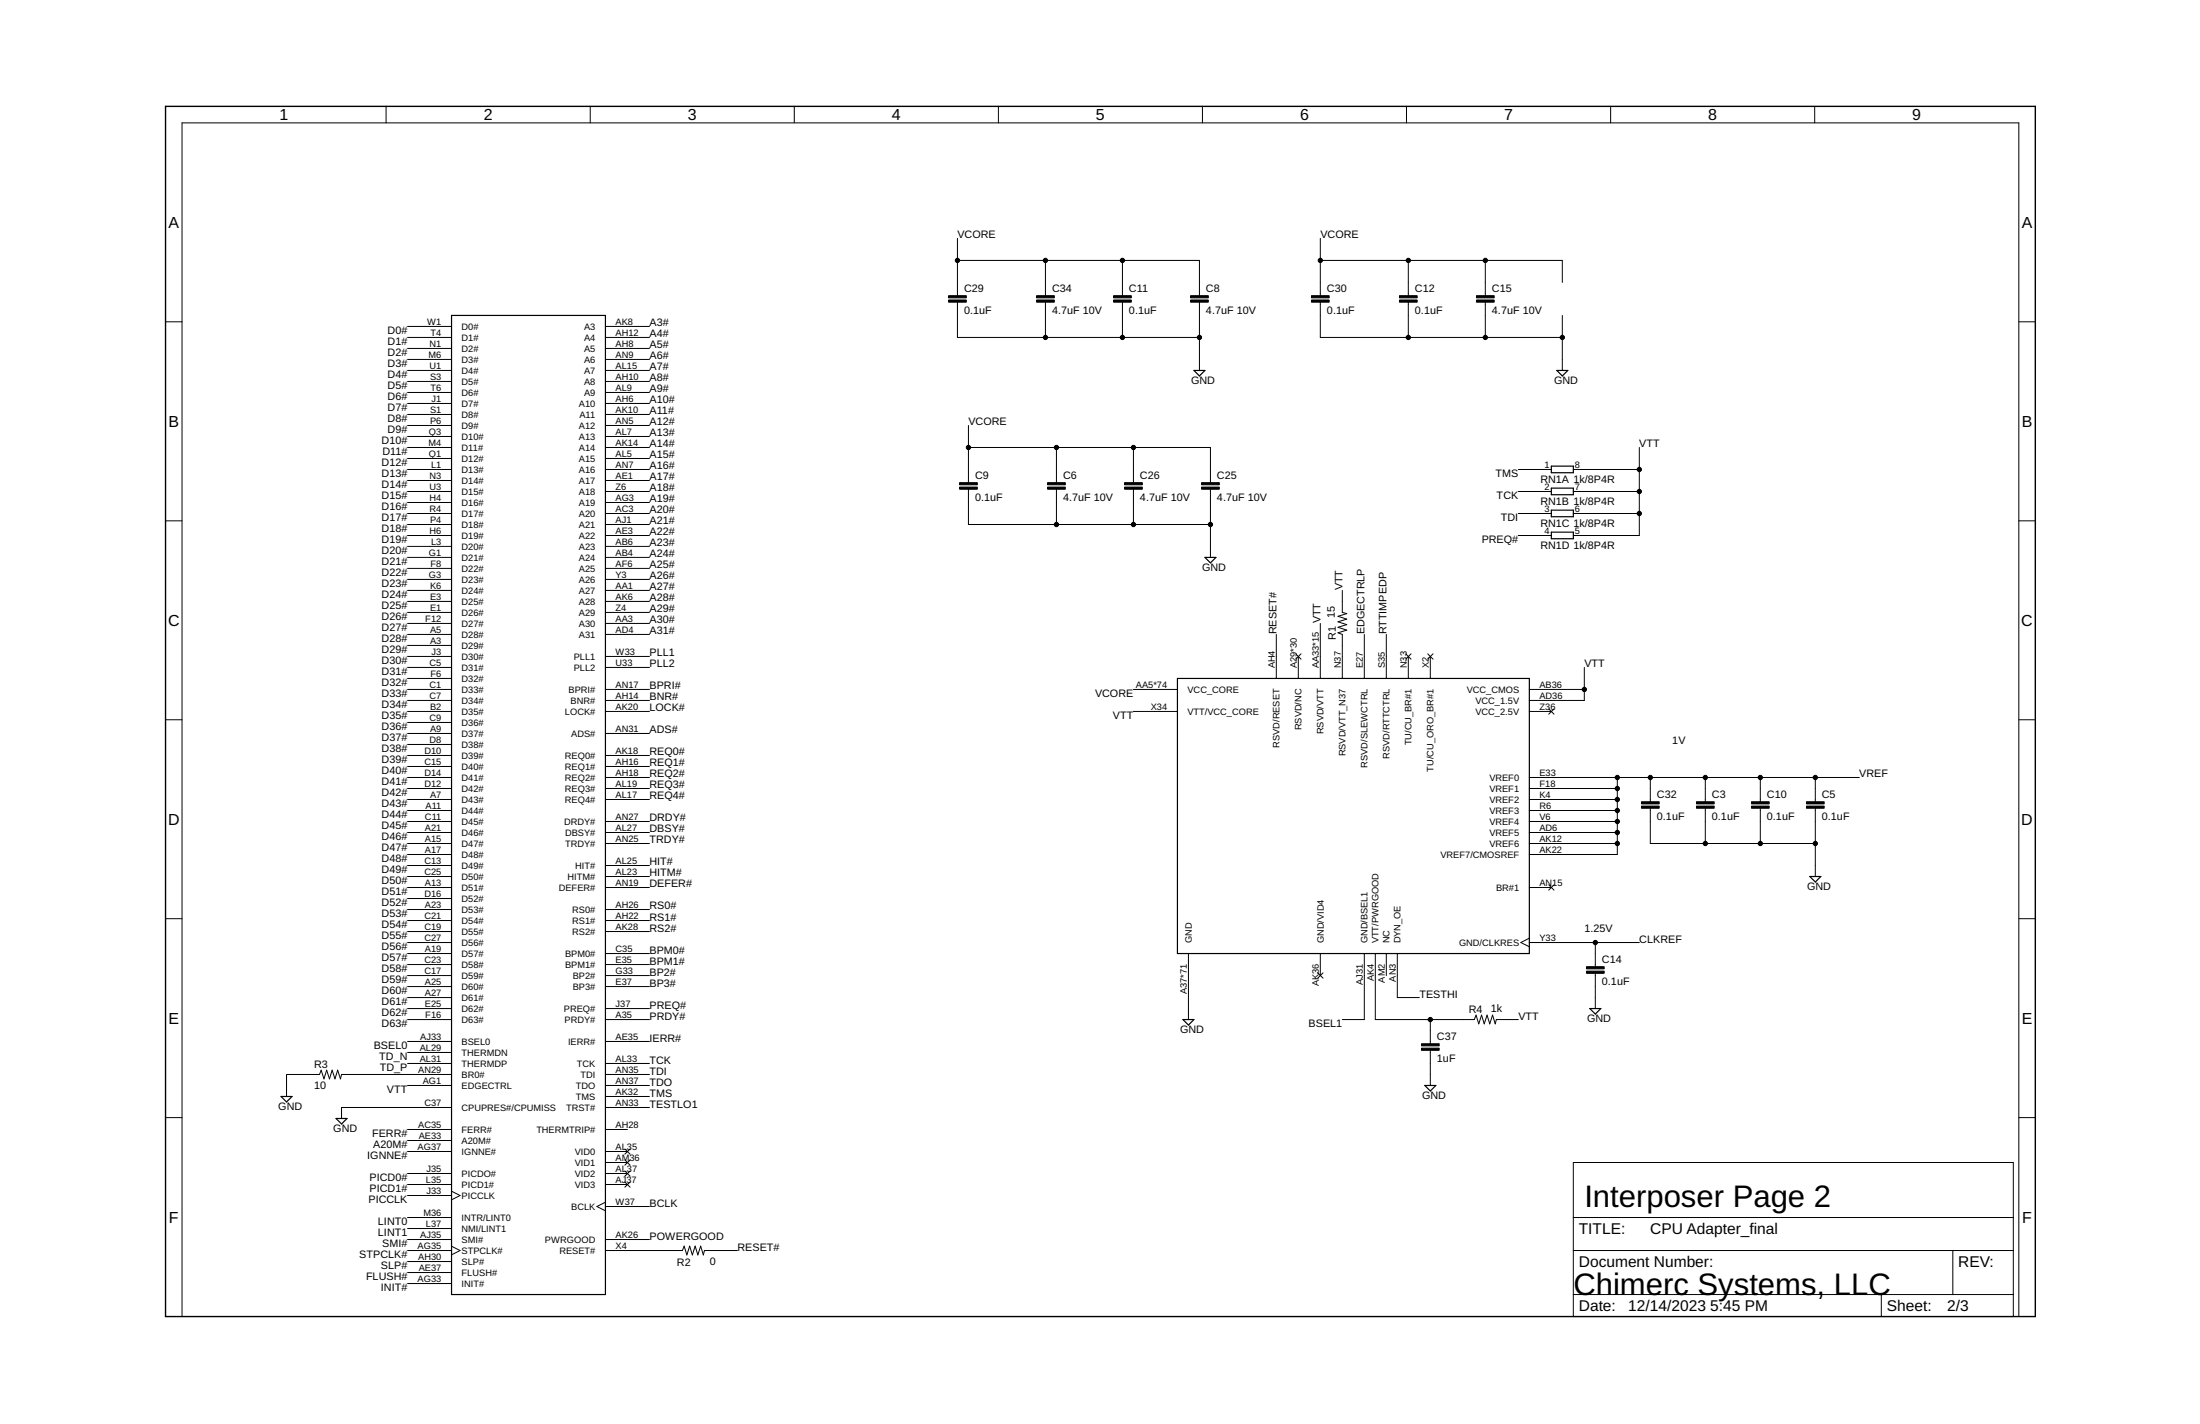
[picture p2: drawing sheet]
<svg xmlns="http://www.w3.org/2000/svg" width="432mm" height="279mm" viewBox="0 0 432 279" stroke-linecap="round" stroke-linejoin="round" font-family="sans-serif">
<g fill="none" stroke="#000" stroke-width=".23">
<path d="M88.6 61.9h30.2v192.1h-30.2zM234.3 72.7h2.2l-1.1 1.1zM305.6 72.7h2.1l-1.1 1.1zM304.5 91.5h4.3v1.3h-4.3zM304.5 95.8h4.3v1.3h-4.3zM236.5 109.4h2.2l-1.1 1zM304.5 100.1h4.3v1.3h-4.3zM304.5 104.4h4.3v1.3h-4.3zM231.1 133.1h69.1v54h-69.1zM355.2 172h2.2l-1.1 1.1zM312 197.9h2.2l-1.1 1.1zM55.2 215.1h2.1l-1.1 1.1z"/>
<path d="M66 219.5h2.1l-1.1 1zM232.2 200h2.1l-1 1.1zM279.7 213h2.1l-1.1 1.1z"/>
</g>
<g fill="none" stroke="#000" stroke-width=".2">
<path d="M75.8 20.9v3.2M115.8 20.9v3.2M155.9 20.9v3.2M196 20.9v3.2M236 20.9v3.2M276.1 20.9v3.2M316.1 20.9v3.2M356.2 20.9v3.2M187.9 59.3v6.9h47.5M187.9 46.8v11.2M187.9 51.1h47.5v6.9M205.2 51.1v6.9"/>
<path d="M205.2 59.3v6.9M220.3 51.1v6.9M220.3 59.3v6.9M235.4 59.3v13.4M259.1 59.3v6.9h47.5M259.1 46.8v11.2M259.1 51.1h47.5v4.3M276.4 51.1v6.9M276.4 59.3v6.9M291.5 51.1v6.9M291.5 59.3v6.9M32.5 63.1h3.2"/>
<path d="M80 64.1h8.6M80 66.2h8.6M80 68.4h8.6M80 70.5h8.6M80 72.7h8.6M80 74.8h8.6M80 77h8.6M80 79.2h8.6M118.8 64.1h8.7M118.8 66.2h8.7M118.8 68.4h8.7M118.8 70.5h8.7"/>
<path d="M118.8 72.7h8.7M118.8 74.8h8.7M118.8 77h8.7M118.8 79.2h8.7M306.6 61.9v10.8M396.2 63.1h3.3M80 81.3h8.6M80 83.5h8.6M80 85.6h8.6M80 87.8h8.6M80 90h8.6M80 92.1h8.6"/>
<path d="M80 94.3h8.6M80 96.4h8.6M80 98.6h8.6M118.8 81.3h8.7M118.8 83.5h8.7M118.8 85.6h8.7M118.8 87.8h8.7M118.8 90h8.7M118.8 92.1h8.7M118.8 94.3h8.7M118.8 96.4h8.7M118.8 98.6h8.7"/>
<path d="M190.1 87.8h47.5v6.9M190.1 96v6.9h47.5M190.1 83.5v11.2M207.3 87.8v6.9M207.3 96v6.9M222.5 87.8v6.9M222.5 96v6.9M237.6 96v13.4M298 92.1h6.5M298 96.4h6.5M308.8 92.1h13M308.8 96.4h13"/>
<path d="M321.8 87.8v17.3h-13M32.5 102.2h3.2M80 100.8h8.6M80 102.9h8.6M80 105.1h8.6M80 107.2h8.6M80 109.4h8.6M80 111.5h8.6M80 113.7h8.6M80 115.8h8.6M80 118h8.6M118.8 100.8h8.7"/>
<path d="M118.8 102.9h8.7M118.8 105.1h8.7M118.8 107.2h8.7M118.8 109.4h8.7M118.8 111.5h8.7M118.8 113.7h8.7M118.8 115.8h8.7M118.8 118h8.7M263.5 115.8v4.4l.8 .2-1.7 .5 1.7 .6-1.7 .5 1.7 .6-1.7 .5 1.7 .5-1.7 .6 .9 .3v8.6M298 100.8h6.5M298 105.1h6.5M308.8 100.8h13"/>
<path d="M396.2 102.2h3.3M80 120.2h8.6M80 122.3h8.6M80 124.5h8.6M80 126.6h8.6M80 128.8h8.6M80 131h8.6M80 133.1h8.6M80 135.3h8.6M80 137.4h8.6M80 139.6h8.6M118.8 120.2h8.7"/>
<path d="M118.8 122.3h8.7M118.8 124.5h8.7M118.8 128.8h8.7M118.8 131h8.7M118.8 135.3h8.7M118.8 137.4h8.7M118.8 139.6h8.7M222.5 135.3h8.6M222.5 139.6h8.6M250.5 124.5v8.6M254.3 128.3l1.1 1M254.8 128.8v4.3"/>
<path d="M255.4 128.3l-1.1 1M259.1 122.3v10.8M267.8 124.5v8.6M272.1 124.5v8.6M275.9 128.3l1 1M276.4 128.8v4.3M276.9 128.3l-1 1M280.2 128.3l1.1 1M280.7 128.8v4.3M281.3 128.3l-1.1 1M300.2 135.3h10.8M300.2 139.6h4.3"/>
<path d="M304 139.1l1 1M305 139.1l-1 1M311 131v6.4h-10.8M32.5 141.2h3.2M80 141.8h8.6M80 143.9h8.6M80 146.1h8.6M80 148.2h8.6M80 150.4h8.6M80 152.5h8.6M80 154.7h8.6M80 156.9h8.6"/>
<path d="M80 159h8.6M118.8 143.9h8.7M118.8 148.2h8.7M118.8 150.4h8.7M118.8 152.5h8.7M118.8 154.7h8.7M118.8 156.9h8.7M300.2 152.5h64.7M300.2 154.7h17.2M300.2 156.9h17.2M300.2 159h17.2M317.4 152.5v15.2h-17.2"/>
<path d="M323.9 158.6v6.9h32.4M323.9 152.5v4.8M334.7 152.5v4.8M334.7 158.6v6.9M345.5 152.5v4.8M345.5 158.6v6.9M356.3 152.5v4.8M356.3 158.6v13.4M396.2 141.2h3.3M80 161.2h8.6M80 163.3h8.6M80 165.5h8.6"/>
<path d="M80 167.7h8.6M80 169.8h8.6M80 172h8.6M80 174.1h8.6M80 176.3h8.6M80 178.5h8.6M118.8 161.2h8.7M118.8 163.3h8.7M118.8 165.5h8.7M118.8 169.8h8.7M118.8 172h8.7M118.8 174.1h8.7"/>
<path d="M118.8 178.5h8.7M300.2 161.2h17.2M300.2 163.3h17.2M300.2 165.5h17.2M300.2 174.1h4.3M304 173.6l1 1M305 173.6l-1 1M32.5 180.3h3.2M80 180.6h8.6M80 182.8h8.6M80 184.9h8.6M80 187.1h8.6"/>
<path d="M80 189.3h8.6M80 191.4h8.6M80 193.6h8.6M80 195.7h8.6M80 197.9h8.6M118.8 180.6h8.7M118.8 182.8h8.7M118.8 187.1h8.7M118.8 189.3h8.7M118.8 191.4h8.7M118.8 193.6h8.7M118.8 197.9h8.7"/>
<path d="M233.3 187.1v12.9M258.6 190.9l1.1 1M259.1 187.1v4.3M259.7 190.9l-1.1 1M267.8 187.1v12.9h-4.3M269.9 187.1v12.9h19.5l.3-.8 .5 1.7 .6-1.7 .5 1.7 .6-1.7 .5 1.7 .5-1.7 .6 1.7 .2-.9h4.3M272.1 187.1v4.3M274.3 187.1v8.6h4.3M300.2 184.9h21.6M300.2 184.1l-1.7 .8 1.7 .9M313.1 184.9v4.8M313.1 191v6.9"/>
<path d="M396.2 180.3h3.3M32.5 219.3h3.2M80 200h8.6M80 204.3h8.6M80 206.5h8.6M80 208.7h8.6M80 213h8.6M88.6 210.8h-21.6l-.2 .9-.5-1.7-.6 1.7-.5-1.7-.5 1.7-.6-1.7-.5 1.7-.6-1.7-.3 .8h-6.5v4.3M88.6 217.3h-21.6v2.2M118.8 200h8.7M118.8 204.3h8.7M118.8 208.7h8.7"/>
<path d="M118.8 210.8h8.7M118.8 213h8.7M118.8 217.3h8.7M118.8 215.1h8.7M280.7 200v4.8M280.7 206.1v6.9M396.2 219.3h3.3M80 221.6h8.6M80 223.8h8.6M80 225.9h8.6M80 230.3h8.6M80 232.4h8.6"/>
<path d="M80 234.6h8.6M80 238.9h8.6M88.6 233.7l1.7 .9-1.7 .8M118.8 221.6h4.3M118.8 225.9h4.3M118.8 230.3h4.3M118.8 232.4h4.3M118.8 228.1h4.3M118.8 235.9l-1.6 .8 1.6 .9M118.8 236.7h8.7M122.6 225.4l1.1 1.1M122.6 227.6l1.1 1"/>
<path d="M122.6 229.7l1.1 1.1M122.6 231.9l1.1 1M123.7 225.4l-1.1 1.1M123.7 227.6l-1.1 1M123.7 229.7l-1.1 1.1M123.7 231.9l-1.1 1M308.8 238.9h86.4M308.8 228.1h86.4v30.2h-86.4zM35.7 258.3v-234.2h360.5v234.2M80 241h8.6M80 243.2h8.6M80 245.4h8.6"/>
<path d="M80 247.5h8.6M80 249.7h8.6M80 251.8h8.6M88.6 244.5l1.7 .9-1.7 .8M118.8 243.2h8.7M118.8 245.4h15.1l.4-.9 .5 1.7 .6-1.7 .5 1.7 .5-1.7 .6 1.7 .5-1.7 .5 1.7 .3-.8h6.4M308.8 245.4h86.4M308.8 254h86.4M369.3 254v4.3M383.3 245.4v8.6"/>
</g>
<g fill="#000" stroke="#000" stroke-width=".2">
<path d="M186.2 58.9h3.5v.4h-3.5zM186.2 58h3.5v.4h-3.5zM203.5 58.9h3.4v.4h-3.4zM203.5 58h3.4v.4h-3.4zM218.6 58.9h3.4v.4h-3.4zM218.6 58h3.4v.4h-3.4zM233.7 58.9h3.5v.4h-3.5zM233.7 58h3.5v.4h-3.5zM257.4 58.9h3.5v.4h-3.5zM257.4 58h3.5v.4h-3.5zM274.7 58.9h3.5v.4h-3.5zM274.7 58h3.5v.4h-3.5z"/>
<path d="M289.8 58.9h3.5v.4h-3.5zM289.8 58h3.5v.4h-3.5zM188.3 95.6h3.5v.4h-3.5zM188.3 94.7h3.5v.4h-3.5zM205.6 95.6h3.5v.4h-3.5zM205.6 94.7h3.5v.4h-3.5zM220.7 95.6h3.5v.4h-3.5zM220.7 94.7h3.5v.4h-3.5zM235.8 95.6h3.5v.4h-3.5zM235.8 94.7h3.5v.4h-3.5zM322.2 158.2h3.4v.4h-3.4zM322.2 157.3h3.4v.4h-3.4z"/>
<path d="M333 158.2h3.4v.4h-3.4zM333 157.3h3.4v.4h-3.4zM343.8 158.2h3.4v.4h-3.4zM343.8 157.3h3.4v.4h-3.4zM354.6 158.2h3.4v.4h-3.4zM354.6 157.3h3.4v.4h-3.4zM311.4 190.5h3.5v.5h-3.5zM311.4 189.7h3.5v.4h-3.5zM279 205.7h3.5v.4h-3.5zM279 204.8h3.5v.4h-3.5z"/>
</g>
<path d="M32.5 20.9h367v237.4h-367z" fill="none" stroke="#000" stroke-width=".28"/>
<g fill="#000" stroke="#000" stroke-width=".2">
<circle cx="187.9" cy="51.1" r=".42"/>
<circle cx="205.2" cy="51.1" r=".42"/>
<circle cx="220.3" cy="51.1" r=".42"/>
<circle cx="259.1" cy="51.1" r=".42"/>
<circle cx="276.4" cy="51.1" r=".42"/>
<circle cx="291.5" cy="51.1" r=".42"/>
<circle cx="205.2" cy="66.2" r=".42"/>
<circle cx="220.3" cy="66.2" r=".42"/>
<circle cx="235.4" cy="66.2" r=".42"/>
<circle cx="276.4" cy="66.2" r=".42"/>
<circle cx="291.5" cy="66.2" r=".42"/>
<circle cx="306.6" cy="66.2" r=".42"/>
<circle cx="190.1" cy="87.8" r=".42"/>
<circle cx="207.3" cy="87.8" r=".42"/>
<circle cx="222.5" cy="87.8" r=".42"/>
<circle cx="321.8" cy="96.4" r=".42"/>
<circle cx="321.8" cy="92.1" r=".42"/>
<circle cx="207.3" cy="102.9" r=".42"/>
<circle cx="222.5" cy="102.9" r=".42"/>
<circle cx="237.6" cy="102.9" r=".42"/>
<circle cx="321.8" cy="100.8" r=".42"/>
<circle cx="311" cy="135.3" r=".42"/>
<circle cx="317.4" cy="152.5" r=".42"/>
<circle cx="317.4" cy="156.9" r=".42"/>
<circle cx="317.4" cy="159" r=".42"/>
<circle cx="317.4" cy="154.7" r=".42"/>
<circle cx="323.9" cy="152.5" r=".42"/>
<circle cx="334.7" cy="152.5" r=".42"/>
<circle cx="345.5" cy="152.5" r=".42"/>
<circle cx="356.3" cy="152.5" r=".42"/>
<circle cx="317.4" cy="161.2" r=".42"/>
<circle cx="317.4" cy="165.5" r=".42"/>
<circle cx="317.4" cy="163.3" r=".42"/>
<circle cx="334.7" cy="165.5" r=".42"/>
<circle cx="345.5" cy="165.5" r=".42"/>
<circle cx="356.3" cy="165.5" r=".42"/>
<circle cx="313.1" cy="184.9" r=".42"/>
<circle cx="280.7" cy="200" r=".42"/>
</g>
<g font-size="6.1">
<text x="311" y="236.7">Interposer Page 2</text>
<text x="308.8" y="254">Chimerc Systems, LLC</text>
</g>
<g font-size="3.1">
<text x="54.9" y="23.6">1</text>
<text x="94.9" y="23.6">2</text>
<text x="135" y="23.6">3</text>
<text x="175.1" y="23.6">4</text>
<text x="215.1" y="23.6">5</text>
<text x="255.2" y="23.6">6</text>
<text x="295.2" y="23.6">7</text>
<text x="335.3" y="23.6">8</text>
<text x="375.3" y="23.6">9</text>
<text x="33.1" y="44.7">A</text>
<text x="396.8" y="44.7">A</text>
<text x="33.1" y="83.8">B</text>
<text x="396.8" y="83.8">B</text>
<text x="33" y="122.8">C</text>
<text x="396.7" y="122.8">C</text>
<text x="33" y="161.8">D</text>
<text x="396.7" y="161.8">D</text>
<text x="33.1" y="200.9">E</text>
<text x="396.8" y="200.9">E</text>
<text x="33.2" y="239.9">F</text>
<text x="396.9" y="239.9">F</text>
</g>
<g font-size="3">
<text x="309.9" y="242.1">TITLE:</text>
<text x="323.9" y="242.1">CPU Adapter_final</text>
<text x="309.9" y="248.6">Document Number:</text>
<text x="384.4" y="248.6">REV:</text>
<text x="309.9" y="257.2">Date:</text>
<text x="319.6" y="257.2">12/14/2023</text>
<text x="335.7" y="257.2">5:45 PM</text>
<text x="370.3" y="257.2">Sheet:</text>
<text x="382.2" y="257.2">2/3</text>
</g>
<g font-size="2.1">
<text x="187.9" y="46.8">VCORE</text>
<text x="259.2" y="46.8">VCORE</text>
<text x="189.2" y="57.2">C29</text>
<text x="206.5" y="57.2">C34</text>
<text x="221.6" y="57.2">C11</text>
<text x="236.7" y="57.2">C8</text>
<text x="260.4" y="57.2">C30</text>
<text x="277.7" y="57.2">C12</text>
<text x="292.8" y="57.2">C15</text>
<text x="76.1" y="65.6">D0#</text>
<text x="127.5" y="64">A3#</text>
<text x="189.2" y="61.6">0.1uF</text>
<text x="206.5" y="61.6">4.7uF 10V</text>
<text x="221.6" y="61.6">0.1uF</text>
<text x="236.7" y="61.6">4.7uF 10V</text>
<text x="260.4" y="61.6">0.1uF</text>
<text x="277.7" y="61.6">0.1uF</text>
<text x="292.8" y="61.6">4.7uF 10V</text>
<text x="76.1" y="67.7">D1#</text>
<text x="76.1" y="69.9">D2#</text>
<text x="127.5" y="70.5">A6#</text>
<text x="127.5" y="68.4">A5#</text>
<text x="127.5" y="66.2">A4#</text>
<text x="76.1" y="72">D3#</text>
<text x="76.1" y="74.2">D4#</text>
<text x="76.1" y="76.3">D5#</text>
<text x="127.5" y="77">A9#</text>
<text x="127.5" y="74.8">A8#</text>
<text x="127.5" y="72.7">A7#</text>
<text x="233.8" y="75.4">GND</text>
<text x="305" y="75.4">GND</text>
<text x="76.1" y="80.7">D7#</text>
<text x="76.1" y="82.8">D8#</text>
<text x="76.1" y="78.5">D6#</text>
<text x="127.5" y="83.5">A12#</text>
<text x="127.5" y="81.3">A11#</text>
<text x="127.5" y="79.2">A10#</text>
<text x="190.1" y="83.5">VCORE</text>
<text x="74.9" y="87.1">D10#</text>
<text x="75" y="89.3">D11#</text>
<text x="76.1" y="85">D9#</text>
<text x="127.5" y="90">A15#</text>
<text x="127.5" y="87.8">A14#</text>
<text x="127.5" y="85.6">A13#</text>
<text x="321.8" y="87.8">VTT</text>
<text x="74.9" y="91.5">D12#</text>
<text x="74.9" y="93.6">D13#</text>
<text x="74.9" y="95.8">D14#</text>
<text x="127.5" y="94.3">A17#</text>
<text x="127.5" y="92.1">A16#</text>
<text x="191.4" y="93.9">C9</text>
<text x="208.6" y="93.9">C6</text>
<text x="223.8" y="93.9">C26</text>
<text x="238.9" y="93.9">C25</text>
<text x="293.5" y="93.6">TMS</text>
<text x="302.3" y="94.7">RN1A 1k/8P4R</text>
<text x="74.9" y="97.9">D15#</text>
<text x="74.9" y="100.1">D16#</text>
<text x="127.5" y="100.7">A20#</text>
<text x="127.5" y="98.6">A19#</text>
<text x="127.5" y="96.4">A18#</text>
<text x="191.4" y="98.3">0.1uF</text>
<text x="208.6" y="98.3">4.7uF 10V</text>
<text x="223.8" y="98.3">4.7uF 10V</text>
<text x="238.9" y="98.3">4.7uF 10V</text>
<text x="293.8" y="97.9">TCK</text>
<text x="302.3" y="99">RN1B 1k/8P4R</text>
<text x="74.9" y="102.2">D17#</text>
<text x="74.9" y="104.4">D18#</text>
<text x="74.9" y="106.6">D19#</text>
<text x="127.5" y="107.2">A23#</text>
<text x="127.5" y="105.1">A22#</text>
<text x="127.5" y="102.9">A21#</text>
<text x="290.8" y="106.6">PREQ#</text>
<text x="294.6" y="102.2">TDI</text>
<text x="302.3" y="103.3">RN1C 1k/8P4R</text>
<text x="302.3" y="107.7">RN1D 1k/8P4R</text>
<text x="74.9" y="108.7">D20#</text>
<text x="74.9" y="110.9">D21#</text>
<text x="74.9" y="113">D22#</text>
<text x="127.5" y="113.7">A26#</text>
<text x="127.5" y="111.5">A25#</text>
<text x="127.5" y="109.4">A24#</text>
<text x="235.9" y="112.1">GND</text>
<text x="74.9" y="115.2">D23#</text>
<text x="74.9" y="117.4">D24#</text>
<text x="74.9" y="119.5">D25#</text>
<text x="127.5" y="118">A28#</text>
<text x="127.5" y="115.9">A27#</text>
<text x="263.5" y="115.9" transform="rotate(-90 263.5 115.9)">VTT</text>
<text x="74.9" y="121.7">D26#</text>
<text x="74.9" y="123.8">D27#</text>
<text x="74.9" y="126">D28#</text>
<text x="127.5" y="124.5">A31#</text>
<text x="127.5" y="122.3">A30#</text>
<text x="127.5" y="120.2">A29#</text>
<text x="250.5" y="124.5" transform="rotate(-90 250.5 124.5)">RESET#</text>
<text x="259.2" y="122.3" transform="rotate(-90 259.2 122.3)">VTT</text>
<text x="262" y="121.2" transform="rotate(-90 262 121.2)">15</text>
<text x="262.2" y="125.6" transform="rotate(-90 262.2 125.6)">R1</text>
<text x="267.8" y="124.5" transform="rotate(-90 267.8 124.5)">EDGECTRLP</text>
<text x="272.1" y="124.5" transform="rotate(-90 272.1 124.5)">RTTIMPEDP</text>
<text x="74.9" y="128.1">D29#</text>
<text x="74.9" y="130.3">D30#</text>
<text x="127.5" y="131">PLL2</text>
<text x="127.5" y="128.8">PLL1</text>
<text x="311" y="131">VTT</text>
<text x="74.9" y="132.5">D31#</text>
<text x="74.9" y="134.6">D32#</text>
<text x="74.9" y="136.8">D33#</text>
<text x="127.5" y="137.4">BNR#</text>
<text x="127.5" y="135.3">BPRI#</text>
<text x="214.9" y="136.8">VCORE</text>
<text x="74.9" y="138.9">D34#</text>
<text x="74.9" y="141.1">D35#</text>
<text x="74.9" y="143.3">D36#</text>
<text x="127.5" y="143.9">ADS#</text>
<text x="127.5" y="139.6">LOCK#</text>
<text x="218.4" y="141.1">VTT</text>
<text x="74.9" y="145.4">D37#</text>
<text x="74.9" y="147.6">D38#</text>
<text x="74.9" y="149.7">D39#</text>
<text x="127.5" y="148.2">REQ0#</text>
<text x="328.2" y="146.1">1V</text>
<text x="74.9" y="151.9">D40#</text>
<text x="74.9" y="154.1">D41#</text>
<text x="127.5" y="154.7">REQ3#</text>
<text x="127.5" y="152.5">REQ2#</text>
<text x="127.5" y="150.4">REQ1#</text>
<text x="364.9" y="152.5">VREF</text>
<text x="74.9" y="156.2">D42#</text>
<text x="74.9" y="158.4">D43#</text>
<text x="74.9" y="160.5">D44#</text>
<text x="127.5" y="161.2">DRDY#</text>
<text x="127.5" y="156.9">REQ4#</text>
<text x="325.2" y="160.9">0.1uF</text>
<text x="325.2" y="156.5">C32</text>
<text x="336" y="160.9">0.1uF</text>
<text x="336" y="156.5">C3</text>
<text x="346.8" y="160.9">0.1uF</text>
<text x="346.8" y="156.5">C10</text>
<text x="357.6" y="160.9">0.1uF</text>
<text x="357.6" y="156.5">C5</text>
<text x="74.9" y="162.7">D45#</text>
<text x="74.9" y="164.8">D46#</text>
<text x="74.9" y="167">D47#</text>
<text x="127.5" y="165.5">TRDY#</text>
<text x="127.5" y="163.3">DBSY#</text>
<text x="74.9" y="169.2">D48#</text>
<text x="74.9" y="171.3">D49#</text>
<text x="74.9" y="173.5">D50#</text>
<text x="127.5" y="172">HITM#</text>
<text x="127.5" y="169.8">HIT#</text>
<text x="74.9" y="175.6">D51#</text>
<text x="74.9" y="177.8">D52#</text>
<text x="74.9" y="180">D53#</text>
<text x="127.5" y="178.5">RS0#</text>
<text x="127.5" y="174.1">DEFER#</text>
<text x="354.7" y="174.7">GND</text>
<text x="74.9" y="182.1">D54#</text>
<text x="74.9" y="184.3">D55#</text>
<text x="127.5" y="182.8">RS2#</text>
<text x="127.5" y="180.6">RS1#</text>
<text x="311" y="182.8">1.25V</text>
<text x="321.8" y="184.9">CLKREF</text>
<text x="74.9" y="186.4">D56#</text>
<text x="74.9" y="188.6">D57#</text>
<text x="74.9" y="190.7">D58#</text>
<text x="127.5" y="191.4">BP2#</text>
<text x="127.5" y="189.2">BPM1#</text>
<text x="127.5" y="187.1">BPM0#</text>
<text x="314.4" y="188.9">C14</text>
<text x="74.9" y="192.9">D59#</text>
<text x="74.9" y="195.1">D60#</text>
<text x="74.9" y="197.2">D61#</text>
<text x="127.5" y="197.9">PREQ#</text>
<text x="127.5" y="193.6">BP3#</text>
<text x="278.6" y="195.7">TESTHI</text>
<text x="314.4" y="193.2">0.1uF</text>
<text x="74.9" y="199.4">D62#</text>
<text x="74.9" y="201.5">D63#</text>
<text x="127.5" y="200">PRDY#</text>
<text x="231.6" y="202.7">GND</text>
<text x="256.8" y="201.5">BSEL1</text>
<text x="288.3" y="198.8">R4</text>
<text x="292.6" y="198.5">1k</text>
<text x="298" y="200">VTT</text>
<text x="311.5" y="200.6">GND</text>
<text x="61.6" y="209.6">R3</text>
<text x="73.4" y="205.9">BSEL0</text>
<text x="74.4" y="208">TD_N</text>
<text x="127.5" y="208.7">TCK</text>
<text x="127.5" y="204.4">IERR#</text>
<text x="282" y="208.3">1uF</text>
<text x="282" y="204">C37</text>
<text x="61.6" y="213.6">10</text>
<text x="74.5" y="210.2">TD_P</text>
<text x="75.9" y="214.5">VTT</text>
<text x="127.5" y="215.1">TMS</text>
<text x="127.5" y="213">TDO</text>
<text x="127.5" y="210.8">TDI</text>
<text x="279.1" y="215.7">GND</text>
<text x="54.6" y="217.8">GND</text>
<text x="127.5" y="217.3">TESTLO1</text>
<text x="65.4" y="222.2">GND</text>
<text x="72.1" y="227.4">IGNNE#</text>
<text x="73" y="223.1">FERR#</text>
<text x="73.3" y="225.3">A20M#</text>
<text x="72.6" y="231.8">PICD0#</text>
<text x="72.6" y="233.9">PICD1#</text>
<text x="72.3" y="236.1">PICCLK</text>
<text x="127.5" y="236.7">BCLK</text>
<text x="74.2" y="240.4">LINT0</text>
<text x="74.2" y="242.6">LINT1</text>
<text x="75" y="244.7">SMI#</text>
<text x="127.5" y="243.2">POWERGOOD</text>
<text x="144.7" y="245.4">RESET#</text>
<text x="70.5" y="246.9">STPCLK#</text>
<text x="71.9" y="251.2">FLUSH#</text>
<text x="74.8" y="249">SLP#</text>
<text x="132.9" y="248.4">R2</text>
<text x="139.3" y="248.2">0</text>
<text x="74.8" y="253.3">INIT#</text>
</g>
<g font-size="1.8">
<text x="83.8" y="63.7">W1</text>
<text x="84.5" y="65.9">T4</text>
<text x="90.6" y="64.7">D0#</text>
<text x="114.6" y="64.7">A3</text>
<text x="120.8" y="63.7">AK8</text>
<text x="120.8" y="65.9">AH12</text>
<text x="84.1" y="70.2">M6</text>
<text x="84.3" y="68.1">N1</text>
<text x="90.6" y="66.9">D1#</text>
<text x="90.6" y="69">D2#</text>
<text x="90.6" y="71.2">D3#</text>
<text x="114.6" y="66.9">A4</text>
<text x="114.6" y="69">A5</text>
<text x="114.6" y="71.2">A6</text>
<text x="120.8" y="68.1">AH8</text>
<text x="120.8" y="70.2">AN9</text>
<text x="84.3" y="72.4">U1</text>
<text x="84.4" y="74.5">S3</text>
<text x="84.5" y="76.7">T6</text>
<text x="90.6" y="73.3">D4#</text>
<text x="90.6" y="75.5">D5#</text>
<text x="90.6" y="77.6">D6#</text>
<text x="114.6" y="73.3">A7</text>
<text x="114.6" y="75.5">A8</text>
<text x="114.6" y="77.6">A9</text>
<text x="120.8" y="72.4">AL15</text>
<text x="120.8" y="74.5">AH10</text>
<text x="120.8" y="76.7">AL9</text>
<text x="84.4" y="81">S1</text>
<text x="84.4" y="83.2">P6</text>
<text x="84.7" y="78.9">J1</text>
<text x="90.6" y="79.8">D7#</text>
<text x="90.6" y="82">D8#</text>
<text x="113.6" y="79.8">A10</text>
<text x="113.7" y="82">A11</text>
<text x="120.8" y="78.9">AH6</text>
<text x="120.8" y="81">AK10</text>
<text x="120.8" y="83.2">AN5</text>
<text x="84.1" y="87.5">M4</text>
<text x="84.2" y="85.3">Q3</text>
<text x="84.2" y="89.6">Q1</text>
<text x="90.6" y="84.1">D9#</text>
<text x="90.6" y="86.3">D10#</text>
<text x="90.6" y="88.4">D11#</text>
<text x="113.6" y="84.1">A12</text>
<text x="113.6" y="86.3">A13</text>
<text x="113.6" y="88.4">A14</text>
<text x="120.8" y="85.3">AL7</text>
<text x="120.8" y="87.5">AK14</text>
<text x="120.8" y="89.6">AL5</text>
<text x="84.3" y="94">N3</text>
<text x="84.6" y="91.8">L1</text>
<text x="90.6" y="90.6">D12#</text>
<text x="90.6" y="92.8">D13#</text>
<text x="90.6" y="94.9">D14#</text>
<text x="113.6" y="90.6">A15</text>
<text x="113.6" y="92.8">A16</text>
<text x="113.6" y="94.9">A17</text>
<text x="120.8" y="91.8">AN7</text>
<text x="120.8" y="94">AE1</text>
<text x="303.2" y="91.8">1</text>
<text x="309.1" y="91.8">8</text>
<text x="84.3" y="96.1">U3</text>
<text x="84.3" y="98.3">H4</text>
<text x="84.3" y="100.4">R4</text>
<text x="90.6" y="97.1">D15#</text>
<text x="90.6" y="99.2">D16#</text>
<text x="90.6" y="101.4">D17#</text>
<text x="113.6" y="97.1">A18</text>
<text x="113.6" y="99.2">A19</text>
<text x="113.6" y="101.4">A20</text>
<text x="120.8" y="96.1">Z6</text>
<text x="120.8" y="98.3">AG3</text>
<text x="120.8" y="100.4">AC3</text>
<text x="303.2" y="96.1">2</text>
<text x="303.2" y="100.4">3</text>
<text x="309.1" y="96.1">7</text>
<text x="309.1" y="100.4">6</text>
<text x="84.3" y="104.8">H6</text>
<text x="84.4" y="102.6">P4</text>
<text x="84.6" y="106.9">L3</text>
<text x="90.6" y="103.5">D18#</text>
<text x="90.6" y="105.7">D19#</text>
<text x="90.6" y="107.9">D20#</text>
<text x="113.6" y="103.5">A21</text>
<text x="113.6" y="105.7">A22</text>
<text x="113.6" y="107.9">A23</text>
<text x="120.8" y="102.6">AJ1</text>
<text x="120.8" y="104.8">AE3</text>
<text x="120.8" y="106.9">AB6</text>
<text x="303.2" y="104.8">4</text>
<text x="309.1" y="104.8">5</text>
<text x="84.2" y="109.1">G1</text>
<text x="84.2" y="113.4">G3</text>
<text x="84.5" y="111.2">F8</text>
<text x="90.6" y="110">D21#</text>
<text x="90.6" y="112.2">D22#</text>
<text x="113.6" y="110">A24</text>
<text x="113.6" y="112.2">A25</text>
<text x="120.8" y="109.1">AB4</text>
<text x="120.8" y="111.2">AF6</text>
<text x="120.8" y="113.4">Y3</text>
<text x="84.4" y="115.6">K6</text>
<text x="84.4" y="117.7">E3</text>
<text x="84.4" y="119.9">E1</text>
<text x="90.6" y="114.3">D23#</text>
<text x="90.6" y="116.5">D24#</text>
<text x="90.6" y="118.7">D25#</text>
<text x="113.6" y="114.3">A26</text>
<text x="113.6" y="116.5">A27</text>
<text x="113.6" y="118.7">A28</text>
<text x="120.8" y="115.6">AA1</text>
<text x="120.8" y="117.7">AK6</text>
<text x="120.8" y="119.9">Z4</text>
<text x="83.5" y="122">F12</text>
<text x="84.4" y="124.2">A5</text>
<text x="90.6" y="120.8">D26#</text>
<text x="90.6" y="123">D27#</text>
<text x="90.6" y="125.1">D28#</text>
<text x="113.6" y="120.8">A29</text>
<text x="113.6" y="123">A30</text>
<text x="113.6" y="125.1">A31</text>
<text x="120.8" y="122">AA3</text>
<text x="120.8" y="124.2">AD4</text>
<text x="84.3" y="130.7">C5</text>
<text x="84.4" y="126.3">A3</text>
<text x="84.7" y="128.5">J3</text>
<text x="90.6" y="127.3">D29#</text>
<text x="90.6" y="129.5">D30#</text>
<text x="90.6" y="131.6">D31#</text>
<text x="112.6" y="129.4">PLL1</text>
<text x="112.6" y="131.6">PLL2</text>
<text x="120.8" y="128.5">W33</text>
<text x="120.8" y="130.7">U33</text>
<text x="250.2" y="131.1" transform="rotate(-90 250.2 131.1)">AH4</text>
<text x="254.5" y="131.1" transform="rotate(-90 254.5 131.1)">A29*30</text>
<text x="258.9" y="131.1" transform="rotate(-90 258.9 131.1)">A 33*15</text>
<text x="263.2" y="131.1" transform="rotate(-90 263.2 131.1)">N37</text>
<text x="267.5" y="131.1" transform="rotate(-90 267.5 131.1)">E27</text>
<text x="271.8" y="131.1" transform="rotate(-90 271.8 131.1)">S35</text>
<text x="276.1" y="131.1" transform="rotate(-90 276.1 131.1)">N33</text>
<text x="280.4" y="131.1" transform="rotate(-90 280.4 131.1)">X2</text>
<text x="84.3" y="135">C1</text>
<text x="84.3" y="137.1">C7</text>
<text x="84.5" y="132.8">F6</text>
<text x="90.6" y="133.8">D32#</text>
<text x="90.6" y="135.9">D33#</text>
<text x="111.6" y="135.9">BPRI#</text>
<text x="120.8" y="135">AN17</text>
<text x="120.8" y="137.1">AH14</text>
<text x="222.9" y="135">AA5*74</text>
<text x="233.1" y="135.9">VCC_CORE</text>
<text x="287.9" y="135.9">VCC_CMOS</text>
<text x="302.2" y="135">AB36</text>
<text x="302.2" y="137.1">AD36</text>
<text x="84.3" y="141.5">C9</text>
<text x="84.4" y="139.3">B2</text>
<text x="84.4" y="143.6">A9</text>
<text x="90.6" y="138.1">D34#</text>
<text x="90.6" y="140.2">D35#</text>
<text x="90.6" y="142.4">D36#</text>
<text x="110.9" y="140.2">LOCK#</text>
<text x="112" y="138.1">BNR#</text>
<text x="120.8" y="139.3">AK20</text>
<text x="120.8" y="143.6">AN31</text>
<text x="225.9" y="139.3">X34</text>
<text x="233.1" y="140.2">VTT/VCC_CORE</text>
<text x="255.5" y="143.3" transform="rotate(-90 255.5 143.3)">RSVD/NC</text>
<text x="289.6" y="138.1">VCC_1.5V</text>
<text x="289.6" y="140.2">VCC_2.5V</text>
<text x="302.2" y="139.3">Z36</text>
<text x="83.3" y="147.9">D10</text>
<text x="84.3" y="145.8">D8</text>
<text x="90.6" y="144.6">D37#</text>
<text x="90.6" y="146.7">D38#</text>
<text x="90.6" y="148.9">D39#</text>
<text x="110.9" y="148.9">REQ0#</text>
<text x="112.1" y="144.6">ADS#</text>
<text x="120.8" y="147.9">AK18</text>
<text x="251.2" y="146.7" transform="rotate(-90 251.2 146.7)">RSVD/RESET</text>
<text x="259.8" y="144.1" transform="rotate(-90 259.8 144.1)">RSVD/VTT</text>
<text x="264.1" y="148.4" transform="rotate(-90 264.1 148.4)">RSVD/VTT_N37</text>
<text x="272.7" y="148.9" transform="rotate(-90 272.7 148.9)">RSVD/RTTCTRL</text>
<text x="277.1" y="146.2" transform="rotate(-90 277.1 146.2)">TU/CU_BR#1</text>
<text x="83.3" y="150.1">C15</text>
<text x="83.3" y="152.2">D14</text>
<text x="83.3" y="154.4">D12</text>
<text x="90.6" y="151">D40#</text>
<text x="90.6" y="153.2">D41#</text>
<text x="90.6" y="155.4">D42#</text>
<text x="110.9" y="151">REQ1#</text>
<text x="110.9" y="153.2">REQ2#</text>
<text x="110.9" y="155.4">REQ3#</text>
<text x="120.8" y="150.1">AH16</text>
<text x="120.8" y="152.2">AH18</text>
<text x="120.8" y="154.4">AL19</text>
<text x="268.4" y="150.6" transform="rotate(-90 268.4 150.6)">RSVD/SLEWCTRL</text>
<text x="281.4" y="151.4" transform="rotate(-90 281.4 151.4)">TU/CU_ORO_BR#1</text>
<text x="292.3" y="153.2">VREF0</text>
<text x="292.3" y="155.4">VREF1</text>
<text x="302.2" y="152.2">E33</text>
<text x="302.2" y="154.4">F18</text>
<text x="83.4" y="160.9">C11</text>
<text x="83.5" y="158.7">A11</text>
<text x="84.4" y="156.6">A7</text>
<text x="90.6" y="157.5">D43#</text>
<text x="90.6" y="159.7">D44#</text>
<text x="90.6" y="161.8">D45#</text>
<text x="110.7" y="161.8">DRDY#</text>
<text x="110.9" y="157.5">REQ4#</text>
<text x="120.8" y="156.6">AL17</text>
<text x="120.8" y="160.9">AN27</text>
<text x="292.3" y="157.5">VREF2</text>
<text x="292.3" y="159.7">VREF3</text>
<text x="292.3" y="161.8">VREF4</text>
<text x="302.2" y="156.6">K4</text>
<text x="302.2" y="158.7">R6</text>
<text x="302.2" y="160.9">V6</text>
<text x="83.4" y="163">A21</text>
<text x="83.4" y="165.2">A15</text>
<text x="83.4" y="167.4">A17</text>
<text x="90.6" y="164">D46#</text>
<text x="90.6" y="166.1">D47#</text>
<text x="110.9" y="164">DBSY#</text>
<text x="110.9" y="166.1">TRDY#</text>
<text x="120.8" y="163">AL27</text>
<text x="120.8" y="165.2">AN25</text>
<text x="292.3" y="164">VREF5</text>
<text x="292.3" y="166.1">VREF6</text>
<text x="302.2" y="163">AD6</text>
<text x="302.2" y="167.4">AK22</text>
<text x="302.2" y="165.2">AK12</text>
<text x="83.3" y="169.5">C13</text>
<text x="83.3" y="171.7">C25</text>
<text x="83.4" y="173.8">A13</text>
<text x="90.6" y="168.3">D48#</text>
<text x="90.6" y="170.5">D49#</text>
<text x="90.6" y="172.6">D50#</text>
<text x="111.4" y="172.6">HITM#</text>
<text x="112.9" y="170.5">HIT#</text>
<text x="120.8" y="169.5">AL25</text>
<text x="120.8" y="171.7">AL23</text>
<text x="120.8" y="173.8">AN19</text>
<text x="282.7" y="168.3">VREF7/CMOSREF</text>
<text x="302.2" y="173.8">AN15</text>
<text x="83.3" y="176">D16</text>
<text x="83.4" y="178.1">A23</text>
<text x="90.6" y="174.8">D51#</text>
<text x="90.6" y="176.9">D52#</text>
<text x="90.6" y="179.1">D53#</text>
<text x="109.7" y="174.8">DEFER#</text>
<text x="112.3" y="179.1">RS0#</text>
<text x="120.8" y="178.1">AH26</text>
<text x="293.6" y="174.8">BR#1</text>
<text x="83.3" y="180.3">C21</text>
<text x="83.3" y="182.5">C19</text>
<text x="83.3" y="184.6">C27</text>
<text x="90.6" y="181.3">D54#</text>
<text x="90.6" y="183.4">D55#</text>
<text x="90.6" y="185.6">D56#</text>
<text x="112.3" y="181.3">RS1#</text>
<text x="112.3" y="183.4">RS2#</text>
<text x="120.8" y="180.3">AH22</text>
<text x="120.8" y="182.5">AK28</text>
<text x="233.9" y="185.1" transform="rotate(-90 233.9 185.1)">GND</text>
<text x="259.8" y="185.1" transform="rotate(-90 259.8 185.1)">GND/VID4</text>
<text x="268.4" y="185.1" transform="rotate(-90 268.4 185.1)">GND/BSEL1</text>
<text x="270.6" y="185.1" transform="rotate(-90 270.6 185.1)">VTT/PWRGOOD</text>
<text x="272.8" y="185.1" transform="rotate(-90 272.8 185.1)">NC</text>
<text x="274.9" y="185.1" transform="rotate(-90 274.9 185.1)">DYN_OE</text>
<text x="286.4" y="185.6">GND/CLKRES</text>
<text x="302.2" y="184.6">Y33</text>
<text x="83.3" y="188.9">C23</text>
<text x="83.3" y="191.1">C17</text>
<text x="83.4" y="186.8">A19</text>
<text x="90.6" y="187.7">D57#</text>
<text x="90.6" y="189.9">D58#</text>
<text x="110.9" y="187.7">BPM0#</text>
<text x="110.9" y="189.9">BPM1#</text>
<text x="120.8" y="186.8">C35</text>
<text x="120.8" y="188.9">E35</text>
<text x="120.8" y="191.1">G33</text>
<text x="83.4" y="193.3">A25</text>
<text x="83.4" y="195.4">A27</text>
<text x="83.4" y="197.6">E25</text>
<text x="90.6" y="192">D59#</text>
<text x="90.6" y="194.2">D60#</text>
<text x="90.6" y="196.4">D61#</text>
<text x="112.4" y="192">BP2#</text>
<text x="112.4" y="194.2">BP3#</text>
<text x="120.8" y="193.3">E37</text>
<text x="120.8" y="197.6">J37</text>
<text x="232.9" y="195" transform="rotate(-90 232.9 195)">A37*71</text>
<text x="258.9" y="193.5" transform="rotate(-90 258.9 193.5)">AK36</text>
<text x="267.5" y="193.2" transform="rotate(-90 267.5 193.2)">AJ31</text>
<text x="269.6" y="192.5" transform="rotate(-90 269.6 192.5)">AK4</text>
<text x="271.8" y="192.8" transform="rotate(-90 271.8 192.8)">AM2</text>
<text x="274" y="192.6" transform="rotate(-90 274 192.6)">AN3</text>
<text x="83.5" y="199.7">F16</text>
<text x="90.6" y="198.5">D62#</text>
<text x="90.6" y="200.7">D63#</text>
<text x="110.7" y="198.5">PREQ#</text>
<text x="110.8" y="200.7">PRDY#</text>
<text x="120.8" y="199.7">A35</text>
<text x="82.4" y="206.2">AL29</text>
<text x="82.4" y="208.4">AL31</text>
<text x="82.5" y="204.1">AJ33</text>
<text x="90.6" y="205">BSEL0</text>
<text x="90.6" y="207.2">THERMDN</text>
<text x="90.6" y="209.3">THERMDP</text>
<text x="111.5" y="205">IERR#</text>
<text x="113.2" y="209.3">TCK</text>
<text x="120.8" y="204.1">AE35</text>
<text x="120.8" y="208.4">AL33</text>
<text x="82.1" y="210.5">AN29</text>
<text x="83" y="212.7">AG1</text>
<text x="90.6" y="211.5">BR0#</text>
<text x="90.6" y="213.6">EDGECTRL</text>
<text x="113" y="213.6">TDO</text>
<text x="113" y="215.8">TMS</text>
<text x="113.9" y="211.5">TDI</text>
<text x="120.8" y="210.5">AN35</text>
<text x="120.8" y="212.7">AN37</text>
<text x="120.8" y="214.8">AK32</text>
<text x="82.1" y="221.3">AC35</text>
<text x="83.3" y="217">C37</text>
<text x="90.6" y="218">CPUPRES#/CPUMISS</text>
<text x="111.1" y="217.9">TRST#</text>
<text x="120.8" y="217">AN33</text>
<text x="120.8" y="221.3">AH28</text>
<text x="82" y="225.6">AG37</text>
<text x="82.2" y="223.5">AE33</text>
<text x="90.6" y="222.3">FERR#</text>
<text x="90.6" y="224.4">A20M#</text>
<text x="90.6" y="226.6">IGNNE#</text>
<text x="105.3" y="222.3">THERMTRIP#</text>
<text x="112.8" y="226.6">VID0</text>
<text x="120.8" y="225.6">AL35</text>
<text x="120.8" y="227.8">AM36</text>
<text x="83.6" y="232.1">L35</text>
<text x="83.7" y="230">J35</text>
<text x="90.6" y="230.9">PICDO#</text>
<text x="90.6" y="233.1">PICD1#</text>
<text x="112.8" y="228.7">VID1</text>
<text x="112.8" y="230.9">VID2</text>
<text x="112.8" y="233.1">VID3</text>
<text x="120.8" y="230">AL37</text>
<text x="120.8" y="232.1">AJ37</text>
<text x="83.1" y="238.6">M36</text>
<text x="83.7" y="234.3">J33</text>
<text x="90.6" y="235.2">PICCLK</text>
<text x="90.6" y="239.5">INTR/LINT0</text>
<text x="112.1" y="237.4">BCLK</text>
<text x="120.8" y="236.4">W37</text>
<text x="82" y="245.1">AG35</text>
<text x="82.5" y="242.9">AJ35</text>
<text x="83.6" y="240.7">L37</text>
<text x="90.6" y="241.7">NMI/LINT1</text>
<text x="90.6" y="243.9">SMI#</text>
<text x="107" y="243.9">PWRGOOD</text>
<text x="120.8" y="242.9">AK26</text>
<text x="120.8" y="245.1">X4</text>
<text x="82" y="251.5">AG33</text>
<text x="82.1" y="247.2">AH30</text>
<text x="82.2" y="249.4">AE37</text>
<text x="90.6" y="246">STPCLK#</text>
<text x="90.6" y="248.2">SLP#</text>
<text x="90.6" y="250.3">FLUSH#</text>
<text x="109.8" y="246">RESET#</text>
<text x="90.6" y="252.5">INIT#</text>
</g>
</svg>
